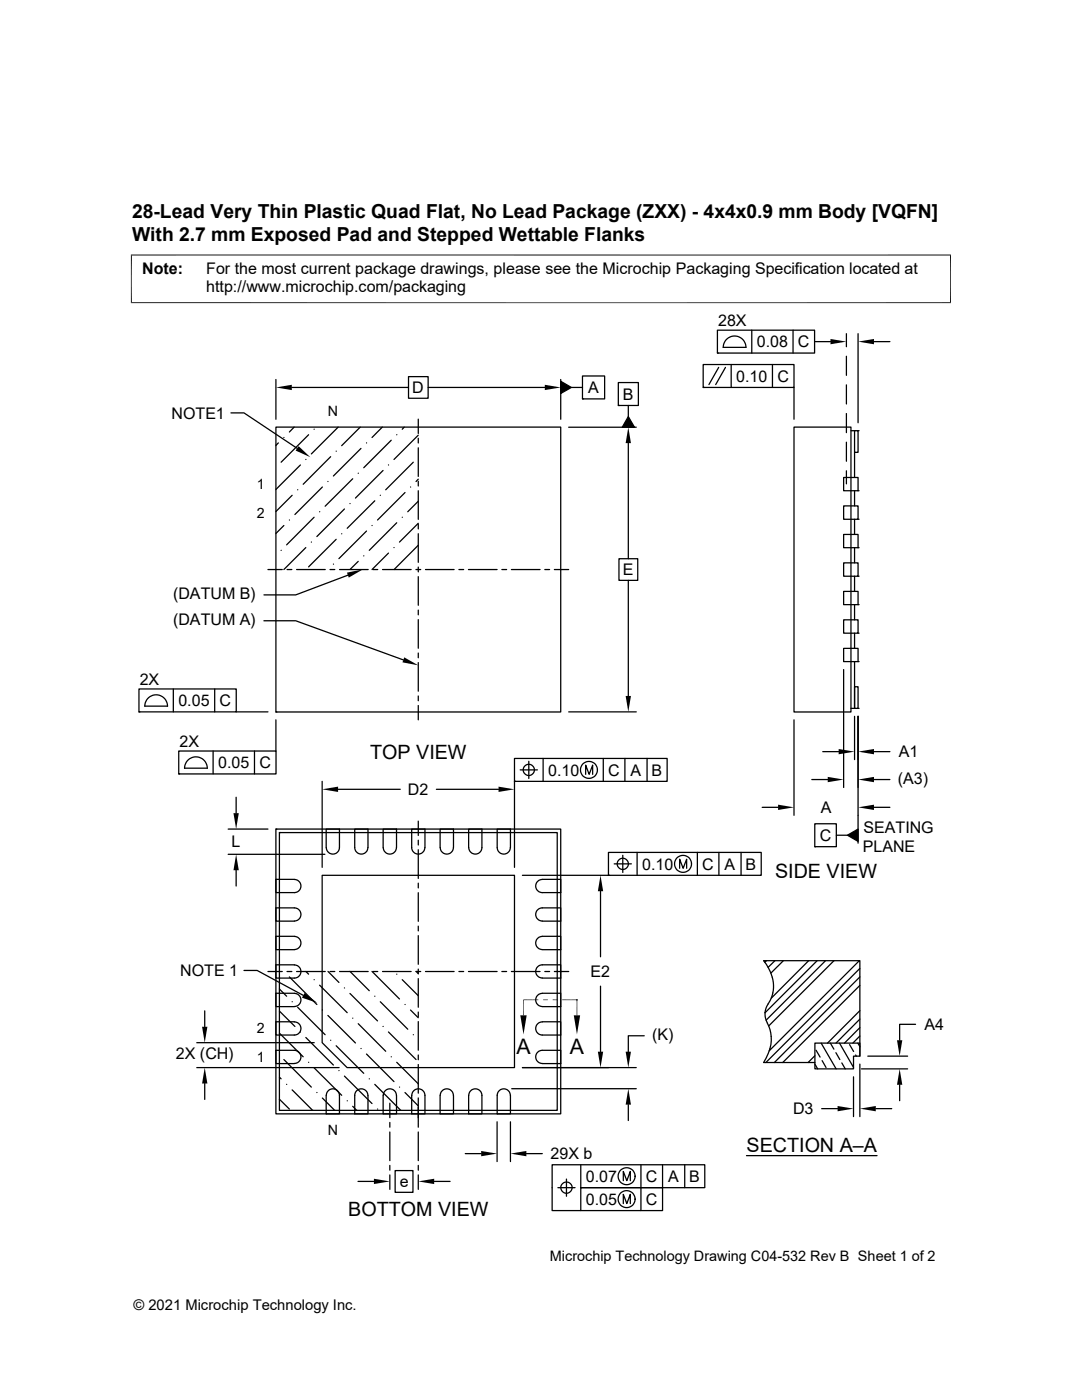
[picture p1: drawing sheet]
<svg xmlns="http://www.w3.org/2000/svg" width="216mm" height="279mm" viewBox="0 0 216 279" stroke-linecap="round" stroke-linejoin="round" font-family="sans-serif">
<g fill="none" stroke="#000" stroke-width=".25">
<path d="M55.1 75.7v8M58.2 77.3h23.3M81.5 75.2h3.9v4.3h-3.9zM85.4 77.3h23.3M111.9 76.1l2.1 1.2-2.1 1.2zM111.9 75.7v8M114 77.3h2.2M116.2 75h4.4v4.6h-4.4zM116.2 79.6h.1M123.4 76.3h4v4.6h-4zM140.3 72.7h18.1v4.6h-18.1zM140.3 77.3h.1"/>
<path d="M143.2 65.9h19.3v4.6h-19.3zM143.2 70.5h.1M143.4 73.3l-1.9 3.5M144.8 73.3l-2 3.5M145.1 67.6a2.27 2.27 0 0 1 2.4-.3 2.27 2.27 0 0 1 1.3 2h-4.5l.2-.9zM145.9 72.7v4.6M150 65.9v4.6M154.1 72.7v4.6M158.2 65.9v4.6M158.4 77.3v6.4M162.5 68.2h3.2M168.9 66.6v2.6"/>
<path d="M168.9 71.1v3.8M168.9 76.8v3.8M171.2 66.6v17.8M174.4 68.2h3.2M46.1 82.4h2.6l10.6 7.1M55.1 85.2h56.8v56.9h-56.8zM55.5 88.4l-.4 .5M56.6 87.3h.1M58.3 98.8l-3.2 3.3M58.7 85.2l-1 1M59.4 97.7h.1M59.9 92.8l-4.8 4.9"/>
<path d="M61 91.7h.1M61.6 86.8l-5.5 5.4M62.7 85.7h.1M64.3 97.2l-5.5 5.5M65.4 96.1h.1M66 91.1l-5.5 5.5M67.1 90h.1M67.5 85.2l-5.4 5.4M70.4 95.5l-5.5 5.5M71.5 94.4h.1M71.9 85.2l-3.7 3.7M72 89.5l-5.5 5.5"/>
<path d="M73.1 88.4h.1M74.8 99.9l-5.5 5.5M75.9 98.8h.1M76.3 85.2l-2.1 2.1M76.4 93.9l-5.5 5.5M77.5 92.8h.1M78.1 87.9l-5.5 5.4M79.2 86.8h.1M80.7 85.2l-.4 .5M80.8 98.3l-5.5 5.5M81.9 97.2h.1M82.5 92.2l-5.5 5.5"/>
<path d="M83.5 83.7v2.8M83.5 87.5v.9M83.5 89.4v5.7M83.5 96v1M83.5 97.9v5.8M83.5 95.6l-.5 .5M83.5 86.8l-4.9 4.9M113.5 85.3h13.5M123.4 80.9h.1M125.4 83.1l1.2 2.2h-2.4zM125.4 80.9v2.2M125.4 88.4v23.1"/>
<path d="M158.4 85.2h11.4v56.9h-11.4zM168.3 95.3h2.9v2.6h-2.9zM168.9 82.5v3.8M168.9 88.2v3.9M168.9 94v2.6M169.8 86h.7M170.5 90.3v5M170.5 97.9v3.1M170.5 86h.7v4.3h-.7zM171.2 97.9h.1M171.2 86h.1M53.5 113.7h2.8"/>
<path d="M56.1 109.8h.1M56.6 104.9l-1.5 1.6M57.3 113.7h.9M57.7 103.8h.1M59.2 113.7h5.7M61 109.3l-4.4 4.4M62.1 108.2h.1M62.7 103.2l-5.5 5.5M63.8 102.1h.1M65.8 113.7h1M66.5 112.6h.1M67.1 107.6l-5.5 5.5"/>
<path d="M67.8 113.7h5.7M68.2 106.5h.1M68.7 101.6l-5.5 5.5M69.4 114.8l-10.4 3.9h-6.3M69.8 100.5h.1M71.5 112l-1.7 1.7M72.6 110.9h.1M73.1 106l-5.5 5.5M74.2 104.9h.1M74.4 113.7h1M76.3 113.7h5.7M77.5 110.4l-3.3 3.3"/>
<path d="M78.6 109.3h.1M79.2 104.3l-5.5 5.5M80.3 103.2h.1M83 113.7h.9M83.5 104.6v1M83.5 106.5v5.7M83.5 113.2v.9M83.5 115.1v5.7M83.5 104.4l-3.8 3.8M83.5 108.8l-4.9 4.9M83.5 100l-2.1 2.1M84.9 113.7h5.7"/>
<path d="M91.6 113.7h.9M93.5 113.7h5.7M100.1 113.7h1M102 113.7h5.8M108.7 113.7h1M110.6 113.7h2.9M123.5 111.5h3.8v4.3h-3.8zM125.4 115.8v23.1M168.3 118h2.9v2.7h-2.9zM168.3 112.3h2.9v2.7h-2.9zM168.3 106.7h2.9v2.6h-2.9zM168.3 101h2.9v2.6h-2.9z"/>
<path d="M170.5 103.6v3.1M170.5 109.3v3M170.5 115v3M171.2 115h.1M171.2 109.3h.1M171.2 103.6h.1M27.7 137.5h19.4v4.6h-19.4zM29.7 139.2a2.27 2.27 0 0 1 2.4-.3 2.27 2.27 0 0 1 1.3 2h-4.5l.2-.9zM34.6 137.5v4.6M42.8 137.5v4.6M52.7 123.9h6.3l21.5 7.8M83.5 121.8v.9"/>
<path d="M83.5 123.7v5.7M83.5 130.3v1M83.5 132.2v5.7M83.5 138.9v.9M168.3 129.4h2.9v2.6h-2.9zM168.3 123.7h2.9v2.7h-2.9zM168.3 133.6v23.6M170.5 120.7v3M170.5 126.4v3M170.5 132v9.4h-.7M170.5 137.1h.7v4.3h-.7zM171.2 132h.1"/>
<path d="M171.2 126.4h.1M171.2 120.7h.1M27.7 142.1h.1M35.7 149.9h19.4v4.6h-19.4zM35.7 154.5h.1M41.4 153.3a2.26 2.26 0 0 0-2.3-2.3 2.26 2.26 0 0 0-2.3 2.3h4.6M42.5 149.9v4.6M47.1 142.1h6.4M47.1 159.1v3.2M50.8 149.9v4.6M55.1 142.1h.1M55.1 143.7v6.2"/>
<path d="M64.3 155.9v17.2M67.5 157.5h12.4M83.5 140.8v2.9M87.1 157.5h12.4M102.7 151.4h30.4v4.5h-30.4zM102.7 155.9h.1M102.7 155.9v17.2M103.8 153.6h3.4M105.5 151.9v3.5M108.4 151.4v4.5M113.5 142.1h13.5M116.9 154.5v-1.8l.7 1.8 .7-1.8v1.8"/>
<path d="M120.4 151.4v4.5M124.7 151.4v4.5M129.1 151.4v4.5M158.4 143.7v19M162 155.6h3.2M164.2 150h3.1M170.5 143v8.6M171.2 141.4h.1M171.2 143v25.3M174.4 150h3.2M174.4 155.6h3.2M45.5 165.5h8"/>
<path d="M45.5 170.5h19.3M47.1 173.7v3.1M55.1 165.5h56.8v56.8h-56.8zM55.1 165.5h.1M55.1 175.5h3.6a1.31 1.31 0 0 1 1.3 1.3 1.31 1.31 0 0 1-1.3 1.3h-3.6zM55.8 166.2h55.4v55.4h-55.4zM55.8 166.2h.1M64.3 174.7h38.4v38.4h-33.4l-5-5zM65.1 165.5h2.6v3.6a1.32 1.32 0 0 1-1.3 1.4 1.32 1.32 0 0 1-1.3-1.4zM70.8 165.5h2.6v3.6a1.31 1.31 0 0 1-1.3 1.4 1.31 1.31 0 0 1-1.3-1.4zM76.5 165.5h2.6v3.6a1.32 1.32 0 0 1-1.3 1.4 1.32 1.32 0 0 1-1.3-1.4zM83.5 163.9v2.8"/>
<path d="M83.5 167.7v.9M83.5 169.6v5.7M83.5 176.3v.9M83.5 178.2v5.7M84.8 169.1a1.31 1.31 0 0 1-1.3 1.4 1.31 1.31 0 0 1-1.4-1.4v-3.6h2.7v3.6M87.8 169.1v-3.6h2.7v3.6a1.32 1.32 0 0 1-1.3 1.4 1.32 1.32 0 0 1-1.4-1.4M93.5 165.5h2.7v3.6a1.32 1.32 0 0 1-1.4 1.4 1.32 1.32 0 0 1-1.3-1.4zM101.8 169.1a1.31 1.31 0 0 1-1.3 1.4 1.31 1.31 0 0 1-1.3-1.4v-3.6h2.7v3.6M104.2 174.7h17.2M107.4 175.8l.8-.3h3.7v2.6h-3.7a1.31 1.31 0 0 1-1.2-.8 1.31 1.31 0 0 1 .4-1.5zM119.8 177.9v13M121.4 170.1h30.5v4.6h-30.5z"/>
<path d="M121.4 174.7h.1M122.6 172.4h3.4M124.3 170.7v3.4M127.1 170.1v4.6M135.6 173.3v-1.8l.7 1.8 .7-1.8v1.8M139.1 170.1v4.6M143.4 170.1v4.6M147.9 170.1v4.6M152.1 161.1h3.2M162.6 164.4h4.3v4.6h-4.3zM162.6 169h.1M166.9 166.7h2.2"/>
<path d="M169.1 166.7l2.1-1.2v2.4zM174.4 161.1h3.2M48.7 193.7h2.6l9.2 4.9M53.5 193.9h2.8M55.1 181.2h3.6a1.32 1.32 0 0 1 1.3 1.3 1.32 1.32 0 0 1-1.3 1.3h-3.6zM55.1 186.9h3.6a1.32 1.32 0 0 1 1.3 1.3 1.32 1.32 0 0 1-1.3 1.3h-3.6zM55.1 192.6h3.6a1.31 1.31 0 0 1 1.3 1.3 1.31 1.31 0 0 1-1.3 1.3h-3.6zM55.1 198.2h3.6a1.32 1.32 0 0 1 1.3 1.4 1.32 1.32 0 0 1-1.3 1.3h-3.6zM55.8 197.4l1.4 1.4M57.3 193.9h.9M57.7 195l5.5 5.5M58.3 199.9h.1"/>
<path d="M59.2 193.9h5.7M61 193.9l.6 .5M62.7 195.5h.1M63.8 196.6l5.5 5.5M65.4 193.9l2.2 2.2M65.8 193.9h1M67.8 193.9h5.7M68.7 197.2h.1M69.8 198.3l5.5 5.5M69.8 193.9l3.9 3.8M74.2 193.9l5.5 5.5M74.4 193.9h1"/>
<path d="M74.8 198.8h.1M75.9 199.9l5.5 5.5M76.3 193.9h5.7M79.2 194.4h.1M80.3 195.5l3.2 3.2M83 193.9h.9M83 193.9l.5 .4M83.5 184.8v1M83.5 186.7v5.7M83.5 193.4v1M83.5 195.3v5.7M84.9 193.9h5.7"/>
<path d="M91.6 193.9h.9M93.5 193.9h5.7M100.1 193.9h1M102 193.9h5.8M107.4 198.6l.8-.4h3.7v2.7h-3.7a1.31 1.31 0 0 1-1.2-.9 1.31 1.31 0 0 1 .4-1.4zM107.4 192.9l.8-.3h3.7v2.6h-3.7a1.31 1.31 0 0 1-1.2-.9 1.31 1.31 0 0 1 .4-1.4zM107.4 187.2l.8-.3h3.7v2.6h-3.7a1.31 1.31 0 0 1-1.2-.9 1.31 1.31 0 0 1 .4-1.4zM107.4 181.5l.8-.3h3.7v2.6h-3.7a1.31 1.31 0 0 1-1.2-.8 1.31 1.31 0 0 1 .4-1.5zM108.7 193.9h1M110.6 193.9h2.9M115.1 199.5h.1M119.8 196.8v13.1"/>
<path d="M152.9 191.7l-.3 .3M154.2 198.2l-.5 1.5a4.2 4.2 0 0 0-.3 5.1 7.5 7.5 0 0 1-1 7.2h10.2M154.2 198.2a7.6 7.6 0 0 0-1.8-6.5h19.2v19.1M154.6 191.7l-1.3 1.4M156.3 191.7l-2.5 2.5M161.4 191.7l-7.5 7.5M163 191.7l-10.3 10.4M164.7 191.7l-11.8 11.9M166.4 191.7l-13 13M171.5 191.7l-18 18M171.6 196.7l-15.4 15.3M171.6 195l-17.1 17"/>
<path d="M171.6 193.3l-18.8 18.7M39.3 208.1h23.4M39.3 213.1h28.4M40.9 201.7v3.2M40.9 216.2v3.2M55.1 203.9h3.6a1.31 1.31 0 0 1 1.3 1.4 1.31 1.31 0 0 1-1.3 1.3h-3.6zM55.1 209.6h3.6a1.32 1.32 0 0 1 1.3 1.3 1.32 1.32 0 0 1-1.3 1.4h-3.6zM55.8 219.4l1.9 1.9M55.8 215l.3 .3M55.8 206.2l4.7 4.7M55.8 201.8l3 3.1M56.6 211.5l5.5 5.5"/>
<path d="M57.2 216.4h.1M58.3 217.5l4.1 4.1M59.4 201l5.5 5.5M59.9 206h.1M61 207.1l5.5 5.5M61.6 212h.1M62.7 213.1l5.5 5.5M63.2 218h.1M64.3 219.1l2.5 2.5M64.3 201.6h.1M65.4 217.8a1.31 1.31 0 0 1 1.5-.4 1.31 1.31 0 0 1 .8 1.2v3.7h-2.6v-3.7zM65.4 202.6l5.5 5.6"/>
<path d="M66 207.6h.1M67.1 208.7l5.5 5.5M67.6 213.7h.1M68.7 214.8l5.5 5.4M69.3 219.7h.1M70.4 203.2h.1M71.1 217.8a1.33 1.33 0 0 1 1.5-.4 1.33 1.33 0 0 1 .8 1.2v3.7h-2.6v-3.7zM71.5 204.3l5.5 5.5M72 209.3h.1M73.1 210.4l5.5 5.5M73.7 215.3h.1M74.8 216.4l5.2 5.2"/>
<path d="M76.4 204.9h.1M76.8 217.8a1.33 1.33 0 0 1 1.4-.4 1.33 1.33 0 0 1 .9 1.2v3.7h-2.6v-3.7zM77.5 206l5.5 5.5M78.1 210.9h.1M79.2 212l4.3 4.3M79.7 217h.1M80.8 218l2.7 2.7M80.8 200.5h.1M81.9 201.6l1.6 1.5M82.5 206.5h.1M82.5 217.8a1.31 1.31 0 0 1 1.4-.4 1.31 1.31 0 0 1 .9 1.2v3.7h-2.7l.1-3.7zM83.5 202v.9"/>
<path d="M83.5 203.9v5.7M83.5 210.5v1M83.5 212.4v5.8M83.5 219.1v1M87.8 218.6v3.7h2.7v-3.7a1.32 1.32 0 0 0-1.3-1.3 1.32 1.32 0 0 0-1.4 1.3M93.9 217.8a1.31 1.31 0 0 1 1.4-.4 1.31 1.31 0 0 1 .9 1.2v3.7h-2.7v-3.7zM101.8 218.6a1.31 1.31 0 0 0-1.3-1.3 1.31 1.31 0 0 0-1.3 1.3v3.7h2.7v-3.7M102.1 217.3h24.9M104.2 213.1h22.8M107.4 209.9l.8-.3h3.7v2.7l-3.7-.1a1.31 1.31 0 0 1-1.2-.8 1.31 1.31 0 0 1 .4-1.5zM107.4 204.3l.8-.4h3.7v2.7h-3.7a1.31 1.31 0 0 1-1.2-.9 1.31 1.31 0 0 1 .4-1.4zM128.5 206.7h-3.1v3.2"/>
<path d="M162.6 212.4l.6 .9M162.6 210.7l-1.4 1.3M162.6 208.2h9v2.6h-1.3v2.5h-7.7zM162.8 209.6l.8 1.4M163.9 208.2l2.9 5.1M164 211.7l.8 1.3M165.7 208.2l.7 1.2M166.8 210.1l.8 1.4M167.5 208.2l2.8 4.8M168 212.1l.7 1.2M169.5 208.5l.8 1.3M170.3 214.9v7.9"/>
<path d="M170.7 210.5l.2 .3M171.2 208.2l.4 .7M171.6 212.4v10.4M171.6 206.8l-1.4 1.4M171.6 201.7l-6.5 6.5M171.6 205.1l-3.1 3.1M171.6 203.4l-4.8 4.8M171.9 213.3h9.2M173.2 210.8h7.9M179.5 216.5v3.2M182.7 204.4h-3.2v3.2M70.4 220.8l.8 .8"/>
<path d="M71.4 235.8h3.2M75.3 221.3h.1M77.8 220.2v2.9M77.8 224v1M77.8 225.9v5.7M77.8 232.6v.9M77.8 234.5v2.9M78.8 233.6h3.6v4.4h-3.6zM83.5 220.2v3.7M83.5 224v1M83.5 225.9v5.7M83.5 232.6v.9"/>
<path d="M83.5 234.5v2.9M86.6 235.8h3.2M92.8 230.2h3.2M99.2 223.9v7.9M101.9 223.9v7.9M105 230.2h3.2M111.3 237h3.4M113 235.3v3.4M114.2 237a1.13 1.13 0 0 1-1.7 1 1.13 1.13 0 0 1-.2-1.9 1.13 1.13 0 0 1 1.8 .5l.1 .4M115.9 232.5v4.5h16.3v4.6h-22v-9.1h30.4v4.5h-24.7v4.6M124.4 235.6v-1.8l.7 1.8 .7-1.8v1.8M125.4 220.5v3.1"/>
<path d="M127.9 232.5v9.1M132.2 232.5v4.5M136.6 232.5v4.5M148.9 230.6h26.1M164 221.3h3.1M174.8 221.3h3.1M124.4 240.2v-1.8l.7 1.8 .7-1.8v1.8"/>
<circle cx="105.5" cy="153.6" r="1.12"/>
<circle cx="117.5" cy="153.7" r="1.69"/>
<circle cx="124.3" cy="172.4" r="1.12"/>
<circle cx="136.3" cy="172.4" r="1.69"/>
<circle cx="125" cy="234.7" r="1.69"/>
<circle cx="125" cy="239.3" r="1.69"/>
</g>
<g fill="#000">
<path d="M55.1 77.3l3.1-.5v1.1zM108.7 76.8l3.2 .5-3.2 .6zM111.9 76.1l2.1 1.2-2.1 1.2zM165.7 67.6l3.2 .6-3.2 .5zM171.2 68.2l3.2-.6v1.1zM59.6 89l2.3 2.2-2.9-1.3zM125.4 85.3l.5 3.1h-1.1zM125.4 83.1l1.2 2.2h-2.4zM69.2 114.3l3.2-.7-2.8 1.7zM80.7 131.2l2.8 1.6-3.2-.6zM124.8 138.9h1.1l-.5 3.2zM64.3 157.5l3.2-.5v1.1z"/>
<path d="M99.5 157l3.2 .5-3.2 .6zM165.2 155l3.1 .6-3.1 .5zM167.3 149.5l3.2 .5-3.2 .5zM171.2 150l3.2-.5v1zM171.2 155.6l3.2-.6v1.1zM46.6 162.3h1l-.5 3.2zM47.1 170.5l.5 3.2h-1zM119.8 174.7l.6 3.2h-1.1zM155.3 160.6l3.1 .5-3.1 .5zM169.1 166.7l2.1-1.2v2.4zM171.2 161.1l3.2-.5v1zM60.8 198.2l2.5 2-3-1.1z"/>
<path d="M108.4 199.5h.9l-.9 .1zM108.4 199.6l.9-.1v.1zM110.3 199.5h.9l-.9 .1zM110.3 199.6l.9-.1v.1zM40.3 204.9h1.1l-.5 3.2zM40.9 213.1l.5 3.1h-1.1zM103.8 202.6h1.3l-.6 3.8zM114.5 202.6h1.3l-.7 3.8zM119.3 209.9h1.1l-.6 3.2zM124.8 209.9h1.1l-.5 3.2zM179.5 213.3l.5 3.2h-1zM179 207.6h1l-.5 3.2z"/>
<path d="M74.6 235.2l3.2 .6-3.2 .5zM83.5 235.8l3.1-.6v1.1zM96 229.7l3.2 .5-3.2 .6zM101.9 230.2l3.1-.5v1.1zM125.4 217.3l.5 3.2h-1.1zM167.1 220.7l3.2 .6-3.2 .5zM171.6 221.3l3.2-.6v1.1z"/>
</g>
<path d="M26.1 50.9h163.7M26.2 50.8v9.7M189.7 50.8v9.7M26.1 60.4h163.7M107.4 199.5h-2.9v3.1M112.2 199.5h2.9M115.1 199.5v3.1" fill="none" stroke="#000" stroke-width=".2"/>
<g font-size="4.3">
<text x="103" y="210.3">A</text>
<text x="113.7" y="210.3">A</text>
</g>
<g font-size="3.9">
<text x="26.4" y="43.5">28-Lead Very Thin Plastic Quad Flat, No Lead Package (ZXX) - 4x4x0.9 mm Body [VQFN]</text>
<text x="26.4" y="48.1">With 2.7 mm Exposed Pad and Stepped Wettable Flanks</text>
<text x="73.9" y="151.4">TOP VIEW</text>
<text x="154.6" y="175.2">SIDE VIEW</text>
<text x="148.9" y="229.8">SECTION A–A</text>
<text x="69.5" y="242.8">BOTTOM VIEW</text>
</g>
<g font-size="3.2">
<text x="28.4" y="54.7">Note:</text>
<text x="41.1" y="58.3">http://www.microchip.com/packaging</text>
<text x="41.1" y="54.7">For the most current package drawings, please see the Microchip Packaging Specification located at</text>
<text x="143.3" y="65.1">28X</text>
<text x="151" y="69.3">0.08</text>
<text x="159.2" y="69.3">C</text>
<text x="146.9" y="76.2">0.10</text>
<text x="155.1" y="76.2">C</text>
<text x="34.2" y="83.5">NOTE1</text>
<text x="82.3" y="78.5">D</text>
<text x="117.4" y="78.5">A</text>
<text x="124.3" y="79.8">B</text>
<text x="34.5" y="119.5">(DATUM B)</text>
<text x="124.3" y="114.8">E</text>
<text x="34.5" y="124.7">(DATUM A)</text>
<text x="27.9" y="136.7">2X</text>
<text x="35.6" y="140.9">0.05</text>
<text x="43.8" y="140.9">C</text>
<text x="35.8" y="149.1">2X</text>
<text x="43.5" y="153.3">0.05</text>
<text x="51.8" y="153.3">C</text>
<text x="109.4" y="154.8">0.10</text>
<text x="121.4" y="154.8">C</text>
<text x="125.8" y="154.8">A</text>
<text x="130" y="154.8">B</text>
<text x="179.3" y="151.2">A1</text>
<text x="81.4" y="158.7">D2</text>
<text x="179.2" y="156.4">(A3)</text>
<text x="163.6" y="167.8">C</text>
<text x="163.8" y="162.3">A</text>
<text x="172.3" y="166.2">SEATING</text>
<text x="46.2" y="169.1">L</text>
<text x="128.1" y="173.5">0.10</text>
<text x="140.1" y="173.5">C</text>
<text x="144.6" y="173.5">A</text>
<text x="148.8" y="173.5">B</text>
<text x="172.2" y="170">PLANE</text>
<text x="36" y="194.8">NOTE 1</text>
<text x="117.8" y="195">E2</text>
<text x="130.1" y="207.5">(K)</text>
<text x="184.5" y="205.6">A4</text>
<text x="35.1" y="211.4">2X (CH)</text>
<text x="158.2" y="222.4">D3</text>
<text x="109.9" y="231.4">29X b</text>
<text x="79.8" y="236.9">e</text>
<text x="116.9" y="235.9">0.07</text>
<text x="128.9" y="235.9">C</text>
<text x="133.3" y="235.9">A</text>
<text x="137.5" y="235.9">B</text>
<text x="116.9" y="240.5">0.05</text>
<text x="128.9" y="240.5">C</text>
</g>
<g font-size="2.9">
<text x="109.7" y="251.7">Microchip Technology Drawing C04-532 Rev B Sheet 1 of 2</text>
<text x="26.6" y="261.3">© 2021 Microchip Technology Inc.</text>
</g>
<g font-size="2.8">
<text x="65.4" y="83">N</text>
<text x="51.2" y="97.6">1</text>
<text x="51.2" y="103.3">2</text>
<text x="51.2" y="206.2">2</text>
<text x="51.2" y="211.9">1</text>
<text x="65.4" y="226.6">N</text>
</g>
</svg>
